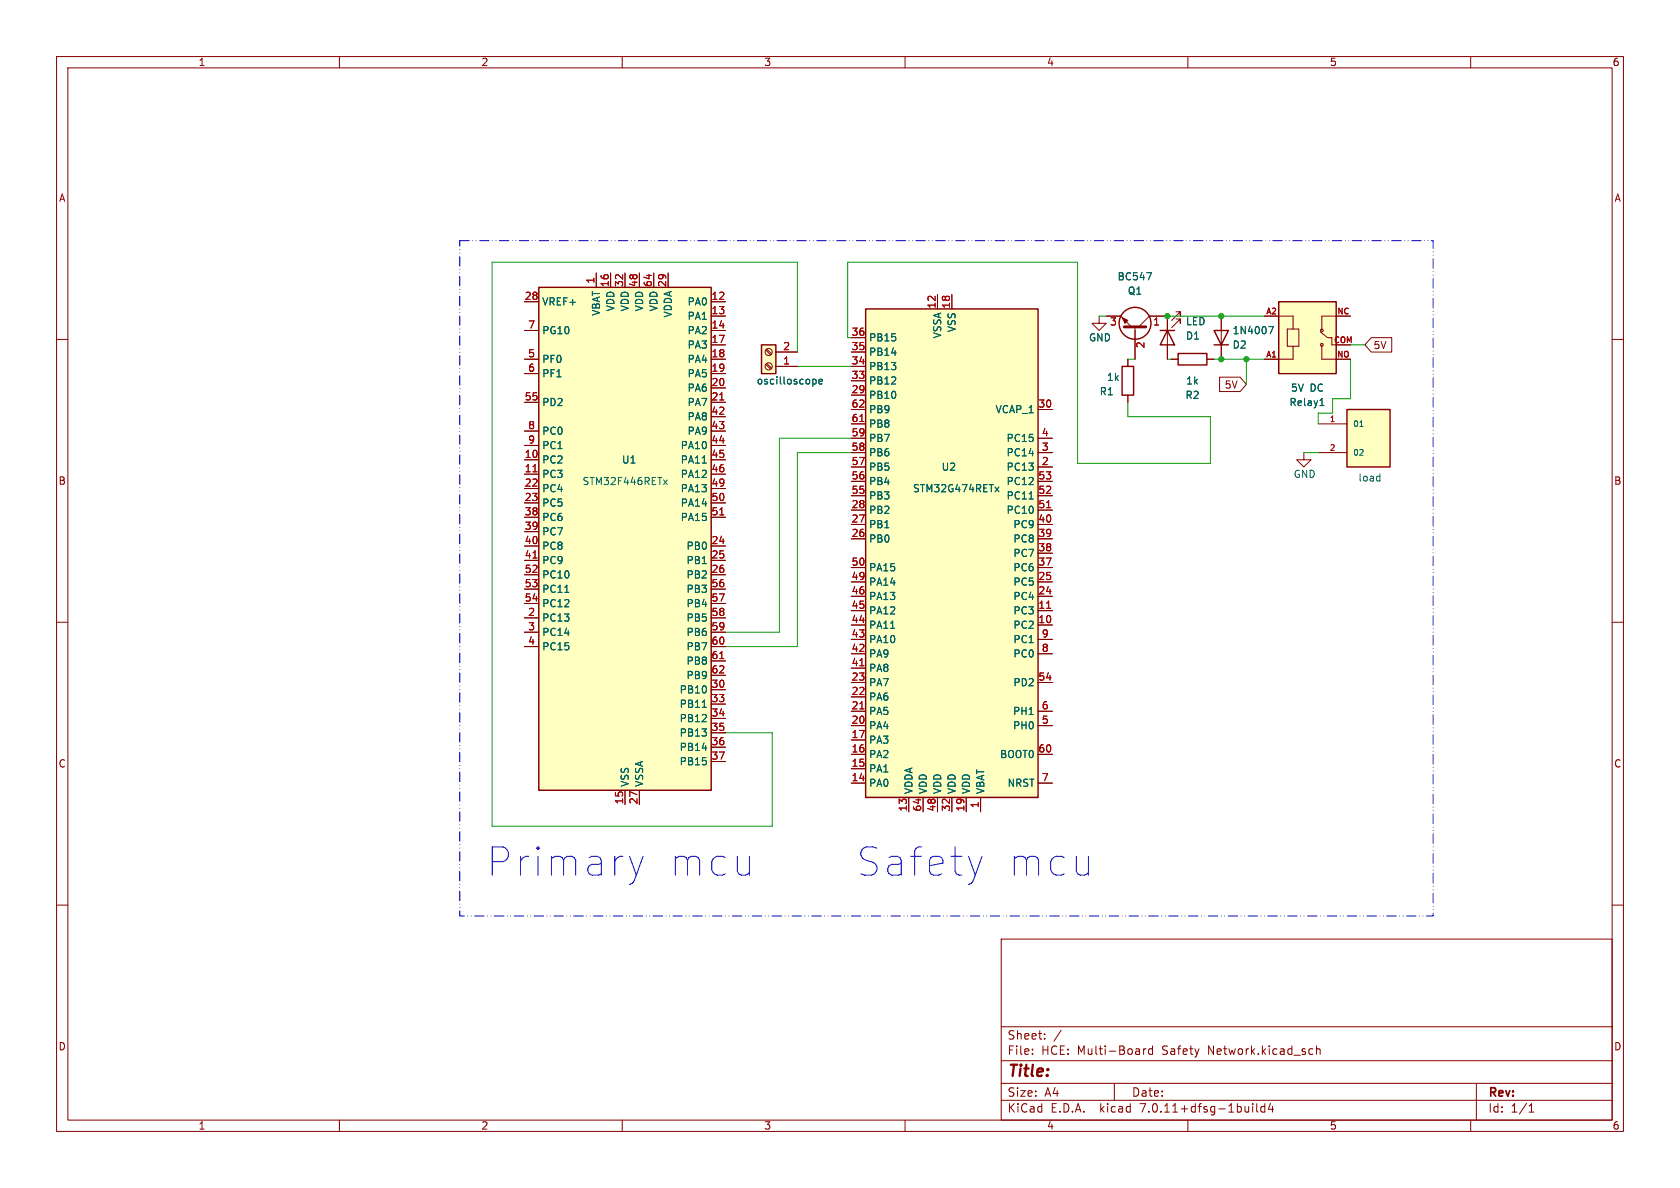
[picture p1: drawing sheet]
<svg xmlns="http://www.w3.org/2000/svg" width="297mm" height="210mm" viewBox="0 0 297 210" stroke-linecap="round" stroke-linejoin="round" font-family="sans-serif">
<g fill="none" stroke="#840000" stroke-width=".18">
<path d="M10 10h277v190h-277zM12 12h273v186h-273zM60 10v2M110 10v2M160 10v2M210 10v2M260 10v2M10 60h2M92.7 53.3h2.5M92.7 58.4h2.5M105.4 48.3v2.5M107.9 48.3v2.5"/>
<path d="M110.5 48.3v2.5M113 48.3v2.5M115.6 48.3v2.5M118.1 48.3v2.5M125.7 53.3h2.6M125.7 55.9h2.6M125.7 58.4h2.6M150.5 59.7h2.5M165.7 52.1v2.5M168.3 52.1v2.5M194.3 55.9v1.3h-1.3l1.3 1.2 1.3-1.2h-1.3M195.6 55.9h2.5l1.9 1.9"/>
<path d="M200.7 57.8v5.7M205.7 55.9h-2.5l-1.9 1.9M206.4 55.9v7.6M207.9 55.1h.8v.8v-.8l-1.6 1.5M207.9 56.4h.8v.8v-.8l-1.6 1.5M215.9 55.9v7.6M223.5 55.9h5.1v2.3M227.6 58.2h2v3h-2zM233.4 58.7l1.3 1h.8M238.8 55.9h-5.1v2.5M242.4 59.7h3.6v2.5h-3.6l-1.1-1.2zM285 60h2"/>
<path d="M92.7 63.5h2.5M92.7 66h2.5M92.7 71.1h2.5M92.7 76.2h2.5M92.7 78.7h2.5M125.7 63.5h2.6M125.7 61h2.6M125.7 66h2.6M125.7 68.6h2.6M125.7 71.1h2.6M125.7 73.7h2.6M125.7 76.2h2.6"/>
<path d="M125.7 78.7h2.6M135.4 61.9l.8 .8M135.4 64.4l.8 .9M135.6 61.7l.8 .9M135.6 64.3l.8 .8M137.2 64.8h3.8M137.2 62.2h3.8M150.5 69.9h2.5M150.5 72.4h2.5M150.5 67.3h2.5M150.5 64.8h2.5M150.5 62.2h2.5"/>
<path d="M150.5 77.5h2.5M150.5 74.9h2.5M183.5 72.4h2.6M183.5 77.5h2.6M199.4 63.5v1.3M199.4 69.9v1.2M207 63.5h1.3M213.4 63.5h1.2M215.6 66.7h3.6l1.1 1.2-1.1 1.3h-3.6zM228.6 61.2v2.3h-5.1M233 74.9h5.1M233.7 61v2.5h5.1"/>
<path d="M236.2 61h2.6M92.7 81.3h2.5M92.7 83.8h2.5M92.7 86.4h2.5M92.7 88.9h2.5M92.7 96.5h2.5M92.7 99.1h2.5M92.7 91.4h2.5M92.7 94h2.5M125.7 81.3h2.6M125.7 83.8h2.6M125.7 86.4h2.6"/>
<path d="M125.7 88.9h2.6M125.7 96.5h2.6M125.7 99.1h2.6M125.7 91.4h2.6M150.5 82.6h2.5M150.5 95.3h2.5M150.5 92.7h2.5M150.5 90.2h2.5M150.5 80h2.5M150.5 87.6h2.5M150.5 85.1h2.5M183.5 82.6h2.6"/>
<path d="M183.5 95.3h2.6M183.5 92.7h2.6M183.5 90.2h2.6M183.5 80h2.6M183.5 97.8h2.6M183.5 87.6h2.6M183.5 85.1h2.6M230.5 80v1.3h-1.3l1.3 1.3 1.3-1.3h-1.3M233 80h5.1M10 110h2M92.7 109.2h2.5M92.7 101.6h2.5"/>
<path d="M92.7 111.8h2.5M92.7 114.3h2.5M92.7 104.1h2.5M92.7 106.7h2.5M125.7 109.2h2.6M125.7 101.6h2.6M125.7 111.8h2.6M125.7 114.3h2.6M125.7 104.1h2.6M125.7 106.7h2.6M125.7 116.8h2.6M125.7 119.4h2.6"/>
<path d="M150.5 110.5h2.5M150.5 108h2.5M150.5 105.4h2.5M150.5 102.9h2.5M150.5 100.3h2.5M150.5 118.1h2.5M150.5 115.6h2.5M150.5 113h2.5M183.5 110.5h2.6M183.5 108h2.6M183.5 105.4h2.6M183.5 102.9h2.6"/>
<path d="M183.5 100.3h2.6M183.5 115.6h2.6M183.5 113h2.6M285 110h2M110.5 139.7v2.5M113 139.7v2.5M125.7 121.9h2.6M125.7 124.5h2.6M125.7 127h2.6M125.7 129.5h2.6M125.7 132.1h2.6M125.7 134.6h2.6"/>
<path d="M150.5 138.4h2.5M150.5 135.9h2.5M150.5 133.4h2.5M150.5 130.8h2.5M150.5 128.3h2.5M150.5 125.7h2.5M150.5 123.2h2.5M150.5 120.7h2.5M183.5 138.4h2.6M183.5 133.4h2.6M183.5 128.3h2.6M183.5 125.7h2.6"/>
<path d="M183.5 120.7h2.6M10 160h2M160.7 141v2.5M163.2 141v2.5M165.7 141v2.5M168.3 141v2.5M170.8 141v2.5M173.4 141v2.5M285 160h2M177 166h108v32h-108zM60 198v2M110 198v2"/>
<path d="M160 198v2M177 194.5h108M177 191.5h108M177 187.5h108M177 181.5h108M182.5 186.3v.1M182.5 185.5v.1M184.7 183.6v.1M184.7 182.8v.1M187.6 182.1l-1.3 2M197 191.5v3M202.2 185.4v1"/>
<path d="M202.6 185.4l-.3 .1-.1 .2M203.7 185.5l-.4-.1-.3 .3v.4l.2 .2h.5M203.7 184.9v1.5M210 198v2M221.5 195.1v.1M221.5 195.6v1M222.2 195.1v1.3l.2 .2M223.6 195.1v1.5M223.6 195.7l-.4-.1-.3 .3v.4l.1 .2h.6M224.6 195l-.4 1.1h1M225 195.6v1M232 185.4l.1 .1"/>
<path d="M232.1 186.3l-.1 .1M232.7 185.5l.3-.1 .3 .1 .1 .9M232.7 184.9v1.5M260 198v2M261 191.5v6.5M270.3 196.6h.9M270.3 195.5l.4-.4v1.5"/>
<circle cx="233.7" cy="58.4" r=".25"/>
<circle cx="135.9" cy="64.8" r=".63"/>
<circle cx="135.9" cy="62.2" r=".63"/>
<circle cx="233.7" cy="61" r=".25"/>
</g>
<g fill="#ffffc2" stroke="#ffffc2" stroke-width=".18">
<path d="M153 54.6h30.5v86.4h-30.5z"/>
<path d="M238.1 72.4h7.6v10.2h-7.6z"/>
<path d="M95.2 50.8h30.5v88.9h-30.5z"/>
<path d="M226.1 53.3h10.1v12.7h-10.1z"/>
<path d="M134.6 61h2.6v5h-2.6z"/>
</g>
<g fill="none" stroke="#840000" stroke-width=".25">
<path d="M95.2 50.8h30.5v88.9h-30.5zM153 54.6h30.5v86.4h-30.5zM205.1 58.4h2.5M206.4 58.4l1.2 2.6h-2.5zM214.6 58.4h2.6l-1.3 2.6zM226.1 53.3h10.1v12.7h-10.1zM134.6 61h2.6v5h-2.6zM198.4 64.8h2v5.1h-2zM208.3 62.5h5.1v2h-5.1zM214.6 61h2.6M238.1 72.4h7.6v10.2h-7.6z"/>
<circle cx="200.7" cy="57.1" r="2.82"/>
</g>
<path d="M127.2 70.7h.8M152 74.5h.7M94.2 83.4h.7M94.2 98.6h.7M127.2 91h.8M185 89.8h.8M127.2 116.4h.8M152 117.7h.7M185 107.5h.8M152 125.3h.7" fill="none" stroke="#a90000" stroke-width=".18"/>
<g fill="none" stroke="#006464" stroke-width=".18">
<path d="M202.7 48.2h.9l-.6 1.3M224.3 57.7h.8l-.5 1.3M143.8 67l.4 .1 .1 .2-.1 .5-.4 .1M144.8 67.5l.6-.2-.1-.2-.3-.1-.2 .2v.6h.5M233.3 71.7h.8M233.6 70.6l.1-.2v1.3M240.4 75.4h.6M117.3 84.8l.7 .9M118 84.8l-.7 .9M124.2 81.9h.7M175.9 86.1l.7 .8M176.6 86.1l-.7 .8"/>
<path d="M181.9 88.2h.8M243.8 84.2h.2M244 83.8v1.2M244 85h-.2M99.8 104.7h.8M157.5 111.1h.7M124.2 125h.7"/>
</g>
<path d="M198.8 57.8h3.8" fill="none" stroke="#840000" stroke-width=".51"/>
<path d="M198.4 56.1l1 .5-.5 .6z" fill="#840000" stroke="#840000" stroke-width=".18"/>
<path d="M111.3 151.4l1.2 3.3M112.5 154.7l-.5 1.2M113.7 151.4l-1.2 3.3M173.6 151.4l-1.2 3.3" fill="none" stroke="#0000c2" stroke-width=".18"/>
<path d="M81.3 42.5h172.1v119.4h-172.1v-119.4" fill="none" stroke="#0000c2" stroke-width=".18" stroke-dasharray="1.7 .6 0 .6 0 .6"/>
<g fill="none" stroke="#009600" stroke-width=".18">
<path d="M150.5 59.7h-.6v-13.3h40.6v35.5h23.5v-8.2h-14.6v-2.6M194.3 55.9h1.3M205.7 55.9h17.8M141 62.2v-15.8h-54v99.7h49.5v-16.6h-8.2M141 64.8h9.5M150.5 77.5h-12.7v34.3h-9.5M199.4 63.5h1.3M206.4 63.5h.6M214.6 63.5h8.9M220.3 63.5v4.4M238.8 63.5v7h-3.2v2.5h-2.6v1.9M238.8 61h2.5"/>
<path d="M150.5 80h-9.5v34.3h-12.7M230.5 80h2.5"/>
</g>
<g fill="#009600" stroke="#009600" stroke-width=".18">
<circle cx="206.4" cy="55.9" r=".46"/>
<circle cx="215.9" cy="63.5" r=".46"/>
<circle cx="215.9" cy="55.9" r=".46"/>
<circle cx="220.3" cy="63.5" r=".46"/>
</g>
<g font-size="7" fill="#0000c2">
<text x="85.7" y="155.3">Primary</text>
<text x="117.6" y="155.3">mcu</text>
<text x="151.1" y="155.3">Safety</text>
<text x="177.5" y="155.3">mcu</text>
</g>
<text font-size="2.8" fill="#840000" x="178" y="190.9">Title:</text>
<g font-size="2.1" fill="#840000">
<text x="178" y="184">Sheet:</text>
<text x="178" y="186.7">File:</text>
<text x="184.1" y="186.7">HCE: Multi-Board</text>
<text x="205.6" y="186.7">Safety</text>
<text x="213.8" y="186.7">Network.kicad_sch</text>
<text x="178" y="196.9">KiCad</text>
<text x="178" y="194.1">Size:</text>
<text x="184.7" y="194.1">A4</text>
<text x="185.7" y="196.9">E.D.A.</text>
<text x="194.6" y="196.9">kicad</text>
<text x="200" y="194.1">Date:</text>
<text x="201.8" y="196.9">7.0.11+dfsg-1build4</text>
<text x="263" y="194.3">Rev:</text>
<text x="263" y="196.9">Id:</text>
<text x="267.1" y="196.9">1/1</text>
</g>
<g font-size="1.8" fill="#840000">
<text x="35" y="11.9">1</text>
<text x="85" y="11.9">2</text>
<text x="135" y="11.9">3</text>
<text x="185" y="11.9">4</text>
<text x="235" y="11.9">5</text>
<text x="285" y="11.9">6</text>
<text x="10.3" y="35.9">A</text>
<text x="285.3" y="35.9">A</text>
<text x="242.7" y="61.9">5V</text>
<text x="216.4" y="68.9">5V</text>
<text x="10.3" y="85.9">B</text>
<text x="285.3" y="85.9">B</text>
<text x="10.3" y="135.9">C</text>
<text x="285.3" y="135.9">C</text>
<text x="10.3" y="185.9">D</text>
<text x="285.3" y="185.9">D</text>
<text x="35" y="199.9">1</text>
<text x="85" y="199.9">2</text>
<text x="135" y="199.9">3</text>
<text x="185" y="199.9">4</text>
<text x="235" y="199.9">5</text>
<text x="285" y="199.9">6</text>
</g>
<g font-size="1.8" fill="#a90000">
<text x="92.7" y="53.1">28</text>
<text x="105.2" y="50.2" transform="rotate(-90 105.2 50.2)">1</text>
<text x="107.7" y="50.8" transform="rotate(-90 107.7 50.8)">16</text>
<text x="110.2" y="50.8" transform="rotate(-90 110.2 50.8)">32</text>
<text x="112.8" y="50.8" transform="rotate(-90 112.8 50.8)">48</text>
<text x="115.3" y="50.8" transform="rotate(-90 115.3 50.8)">64</text>
<text x="117.9" y="50.8" transform="rotate(-90 117.9 50.8)">29</text>
<text x="125.7" y="53.1">12</text>
<text x="93.3" y="58.2">7</text>
<text x="125.7" y="55.6">13</text>
<text x="125.7" y="58.2">14</text>
<text x="150.5" y="59.4">36</text>
<text x="165.5" y="54.7" transform="rotate(-90 165.5 54.7)">12</text>
<text x="168" y="54.7" transform="rotate(-90 168 54.7)">18</text>
<text x="196.1" y="57.9">3</text>
<text x="203.8" y="57.9">1</text>
<text x="93.3" y="63.2">5</text>
<text x="93.3" y="65.8">6</text>
<text x="125.7" y="60.7">17</text>
<text x="125.7" y="63.2">18</text>
<text x="125.7" y="65.8">19</text>
<text x="138.4" y="64.5">1</text>
<text x="138.4" y="62">2</text>
<text x="150.5" y="64.5">34</text>
<text x="150.5" y="62">35</text>
<text x="202.6" y="61.7" transform="rotate(-90 202.6 61.7)">2</text>
<text x="92.7" y="70.9">55</text>
<text x="125.7" y="68.3">20</text>
<text x="125.7" y="70.9">21</text>
<text x="150.5" y="69.6">29</text>
<text x="150.5" y="67.1">33</text>
<text x="93.3" y="75.9">8</text>
<text x="125.7" y="73.4">42</text>
<text x="125.7" y="75.9">43</text>
<text x="150.5" y="77.2">59</text>
<text x="150.5" y="74.7">61</text>
<text x="150.5" y="72.1">62</text>
<text x="183.5" y="72.1">30</text>
<text x="184.1" y="77.2">4</text>
<text x="92.7" y="81">10</text>
<text x="92.7" y="83.6">11</text>
<text x="93.3" y="78.5">9</text>
<text x="125.7" y="78.5">44</text>
<text x="125.7" y="81">45</text>
<text x="125.7" y="83.6">46</text>
<text x="150.5" y="82.3">57</text>
<text x="150.5" y="79.8">58</text>
<text x="184.1" y="82.3">2</text>
<text x="184.1" y="79.8">3</text>
<text x="92.7" y="86.1">22</text>
<text x="92.7" y="88.6">23</text>
<text x="125.7" y="86.1">49</text>
<text x="125.7" y="88.6">50</text>
<text x="150.5" y="89.9">28</text>
<text x="150.5" y="87.4">55</text>
<text x="150.5" y="84.8">56</text>
<text x="183.5" y="89.9">51</text>
<text x="183.5" y="87.4">52</text>
<text x="183.5" y="84.8">53</text>
<text x="92.7" y="91.2">38</text>
<text x="92.7" y="93.7">39</text>
<text x="125.7" y="91.2">51</text>
<text x="150.5" y="95">26</text>
<text x="150.5" y="92.5">27</text>
<text x="183.5" y="95">39</text>
<text x="183.5" y="92.5">40</text>
<text x="92.7" y="96.3">40</text>
<text x="92.7" y="98.8">41</text>
<text x="92.7" y="101.3">52</text>
<text x="125.7" y="96.3">24</text>
<text x="125.7" y="98.8">25</text>
<text x="125.7" y="101.3">26</text>
<text x="150.5" y="100.1">50</text>
<text x="183.5" y="100.1">37</text>
<text x="183.5" y="97.5">38</text>
<text x="92.7" y="103.9">53</text>
<text x="92.7" y="106.4">54</text>
<text x="125.7" y="103.9">56</text>
<text x="125.7" y="106.4">57</text>
<text x="150.5" y="107.7">45</text>
<text x="150.5" y="105.2">46</text>
<text x="150.5" y="102.6">49</text>
<text x="183.5" y="107.7">11</text>
<text x="183.5" y="105.2">24</text>
<text x="183.5" y="102.6">25</text>
<text x="93.3" y="109">2</text>
<text x="93.3" y="111.5">3</text>
<text x="125.7" y="109">58</text>
<text x="125.7" y="111.5">59</text>
<text x="150.5" y="112.8">43</text>
<text x="150.5" y="110.2">44</text>
<text x="183.5" y="110.2">10</text>
<text x="184.1" y="112.8">9</text>
<text x="93.3" y="114">4</text>
<text x="125.7" y="114">60</text>
<text x="125.7" y="116.6">61</text>
<text x="125.7" y="119.1">62</text>
<text x="150.5" y="117.9">41</text>
<text x="150.5" y="115.3">42</text>
<text x="184.1" y="115.3">8</text>
<text x="125.7" y="121.7">30</text>
<text x="125.7" y="124.2">33</text>
<text x="150.5" y="125.5">21</text>
<text x="150.5" y="122.9">22</text>
<text x="150.5" y="120.4">23</text>
<text x="183.5" y="120.4">54</text>
<text x="184.1" y="125.5">6</text>
<text x="125.7" y="126.7">34</text>
<text x="125.7" y="129.3">35</text>
<text x="125.7" y="131.8">36</text>
<text x="150.5" y="130.6">17</text>
<text x="150.5" y="128">20</text>
<text x="184.1" y="128">5</text>
<text x="125.7" y="134.4">37</text>
<text x="150.5" y="135.6">15</text>
<text x="150.5" y="133.1">16</text>
<text x="183.5" y="133.1">60</text>
<text x="110.2" y="142.3" transform="rotate(-90 110.2 142.3)">15</text>
<text x="112.8" y="142.3" transform="rotate(-90 112.8 142.3)">27</text>
<text x="150.5" y="138.2">14</text>
<text x="160.4" y="143.6" transform="rotate(-90 160.4 143.6)">13</text>
<text x="162.9" y="143.6" transform="rotate(-90 162.9 143.6)">64</text>
<text x="165.5" y="143.6" transform="rotate(-90 165.5 143.6)">48</text>
<text x="168" y="143.6" transform="rotate(-90 168 143.6)">32</text>
<text x="170.6" y="143.6" transform="rotate(-90 170.6 143.6)">19</text>
<text x="173.1" y="142.9" transform="rotate(-90 173.1 142.9)">1</text>
<text x="184.1" y="138.2">7</text>
</g>
<g font-size="1.8" fill="#006464">
<text x="197.5" y="49.8">BC547</text>
<text x="199.3" y="52.3">Q1</text>
<text x="95.8" y="54.2">VREF+</text>
<text x="95.8" y="59.3">PG10</text>
<text x="106.3" y="55.9" transform="rotate(-90 106.3 55.9)">VBAT</text>
<text x="108.8" y="55.1" transform="rotate(-90 108.8 55.1)">VDD</text>
<text x="111.4" y="55.1" transform="rotate(-90 111.4 55.1)">VDD</text>
<text x="113.9" y="55.1" transform="rotate(-90 113.9 55.1)">VDD</text>
<text x="116.4" y="55.1" transform="rotate(-90 116.4 55.1)">VDD</text>
<text x="119" y="56.2" transform="rotate(-90 119 56.2)">VDDA</text>
<text x="121.5" y="54.2">PA0</text>
<text x="121.5" y="56.7">PA1</text>
<text x="121.5" y="59.3">PA2</text>
<text x="166.6" y="59.9" transform="rotate(-90 166.6 59.9)">VSSA</text>
<text x="169.1" y="58.8" transform="rotate(-90 169.1 58.8)">VSS</text>
<text x="209.6" y="57.7">LED</text>
<text x="217.8" y="59.3">1N4007</text>
<text x="95.8" y="64.4">PF0</text>
<text x="121.5" y="61.8">PA3</text>
<text x="121.5" y="64.4">PA4</text>
<text x="153.5" y="65.6">PB13</text>
<text x="153.5" y="63.1">PB14</text>
<text x="153.5" y="60.6">PB15</text>
<text x="192.4" y="60.6">GND</text>
<text x="209.6" y="60.2">D1</text>
<text x="217.8" y="61.8">D2</text>
<text x="95.8" y="72">PD2</text>
<text x="95.8" y="66.9">PF1</text>
<text x="121.5" y="66.9">PA5</text>
<text x="121.5" y="69.4">PA6</text>
<text x="121.5" y="72">PA7</text>
<text x="133.7" y="68.2">oscilloscope</text>
<text x="153.5" y="70.7">PB10</text>
<text x="153.5" y="68.2">PB12</text>
<text x="194.3" y="70.1">R1</text>
<text x="195.6" y="67.5">1k</text>
<text x="209.5" y="70.7">R2</text>
<text x="209.6" y="68.2">1k</text>
<text x="227.9" y="72">Relay1</text>
<text x="228.1" y="69.4">5V</text>
<text x="231.6" y="69.4">DC</text>
<text x="95.8" y="77.1">PC0</text>
<text x="121.5" y="74.5">PA8</text>
<text x="121.5" y="77.1">PA9</text>
<text x="153.5" y="75.8">PB8</text>
<text x="153.5" y="73.3">PB9</text>
<text x="175.9" y="73.3">VCAP_1</text>
<text x="95.8" y="82.1">PC2</text>
<text x="95.8" y="79.6">PC1</text>
<text x="109.9" y="82.1">U1</text>
<text x="120.2" y="79.6">PA10</text>
<text x="120.2" y="82.1">PA11</text>
<text x="153.5" y="83.4">PB5</text>
<text x="153.5" y="80.9">PB6</text>
<text x="153.5" y="78.3">PB7</text>
<text x="166.4" y="83.4">U2</text>
<text x="177.8" y="83.4">PC13</text>
<text x="177.8" y="80.9">PC14</text>
<text x="177.8" y="78.3">PC15</text>
<text x="95.8" y="84.7">PC3</text>
<text x="95.8" y="87.2">PC4</text>
<text x="95.8" y="89.8">PC5</text>
<text x="102.9" y="86">STM32F446RETx</text>
<text x="120.2" y="84.7">PA12</text>
<text x="120.2" y="87.2">PA13</text>
<text x="120.2" y="89.8">PA14</text>
<text x="153.5" y="88.5">PB3</text>
<text x="153.5" y="86">PB4</text>
<text x="161.3" y="87.2">STM32G474RETx</text>
<text x="177.8" y="88.5">PC11</text>
<text x="177.8" y="86">PC12</text>
<text x="228.6" y="84.7">GND</text>
<text x="240" y="85.3">load</text>
<text x="95.8" y="92.3">PC6</text>
<text x="95.8" y="94.8">PC7</text>
<text x="120.2" y="92.3">PA15</text>
<text x="153.5" y="93.6">PB1</text>
<text x="153.5" y="91">PB2</text>
<text x="177.8" y="91">PC10</text>
<text x="179.1" y="93.6">PC9</text>
<text x="95.8" y="97.4">PC8</text>
<text x="95.8" y="99.9">PC9</text>
<text x="121.3" y="97.4">PB0</text>
<text x="121.3" y="99.9">PB1</text>
<text x="153.5" y="96.1">PB0</text>
<text x="153.5" y="101.2">PA15</text>
<text x="179.1" y="101.2">PC6</text>
<text x="179.1" y="98.7">PC7</text>
<text x="179.1" y="96.1">PC8</text>
<text x="95.8" y="102.5">PC10</text>
<text x="95.8" y="105">PC11</text>
<text x="95.8" y="107.5">PC12</text>
<text x="121.3" y="102.5">PB2</text>
<text x="121.3" y="105">PB3</text>
<text x="121.3" y="107.5">PB4</text>
<text x="153.5" y="106.3">PA13</text>
<text x="153.5" y="103.7">PA14</text>
<text x="179.1" y="106.3">PC4</text>
<text x="179.1" y="103.7">PC5</text>
<text x="95.8" y="110.1">PC13</text>
<text x="95.8" y="112.6">PC14</text>
<text x="121.3" y="110.1">PB5</text>
<text x="121.3" y="112.6">PB6</text>
<text x="153.5" y="113.9">PA10</text>
<text x="153.5" y="111.4">PA11</text>
<text x="153.5" y="108.8">PA12</text>
<text x="179.1" y="111.4">PC2</text>
<text x="179.1" y="108.8">PC3</text>
<text x="179.1" y="113.9">PC1</text>
<text x="95.8" y="115.2">PC15</text>
<text x="121.3" y="115.2">PB7</text>
<text x="121.3" y="117.7">PB8</text>
<text x="153.5" y="119">PA8</text>
<text x="153.5" y="116.4">PA9</text>
<text x="179.1" y="116.4">PC0</text>
<text x="120.1" y="122.8">PB10</text>
<text x="120.1" y="125.3">PB11</text>
<text x="121.3" y="120.2">PB9</text>
<text x="153.5" y="124.1">PA6</text>
<text x="153.5" y="121.5">PA7</text>
<text x="179.1" y="121.5">PD2</text>
<text x="120.1" y="127.9">PB12</text>
<text x="120.1" y="130.4">PB13</text>
<text x="153.5" y="131.7">PA3</text>
<text x="153.5" y="129.1">PA4</text>
<text x="153.5" y="126.6">PA5</text>
<text x="179" y="129.1">PH0</text>
<text x="179" y="126.6">PH1</text>
<text x="120.1" y="132.9">PB14</text>
<text x="120.1" y="135.5">PB15</text>
<text x="153.5" y="136.8">PA1</text>
<text x="153.5" y="134.2">PA2</text>
<text x="176.7" y="134.2">BOOT0</text>
<text x="111.4" y="139.2" transform="rotate(-90 111.4 139.2)">VSS</text>
<text x="113.9" y="139.2" transform="rotate(-90 113.9 139.2)">VSSA</text>
<text x="153.5" y="139.3">PA0</text>
<text x="161.5" y="140.5" transform="rotate(-90 161.5 140.5)">VDDA</text>
<text x="164.1" y="140.5" transform="rotate(-90 164.1 140.5)">VDD</text>
<text x="166.6" y="140.5" transform="rotate(-90 166.6 140.5)">VDD</text>
<text x="169.1" y="140.5" transform="rotate(-90 169.1 140.5)">VDD</text>
<text x="171.7" y="140.5" transform="rotate(-90 171.7 140.5)">VDD</text>
<text x="174.2" y="140.5" transform="rotate(-90 174.2 140.5)">VBAT</text>
<text x="178" y="139.3">NRST</text>
</g>
<g font-size="1.4" fill="#a90000">
<text x="223.7" y="55.6">A2</text>
<text x="236.3" y="55.6">NC</text>
<text x="223.7" y="63.2">A1</text>
<text x="235.7" y="60.7">COM</text>
<text x="236.3" y="63.2">NO</text>
<text x="235" y="74.7">1</text>
<text x="235" y="79.8">2</text>
</g>
<g font-size="1.4" fill="#006464">
<text x="239.1" y="75.7">01</text>
<text x="239.1" y="80.7">02</text>
</g>
</svg>
